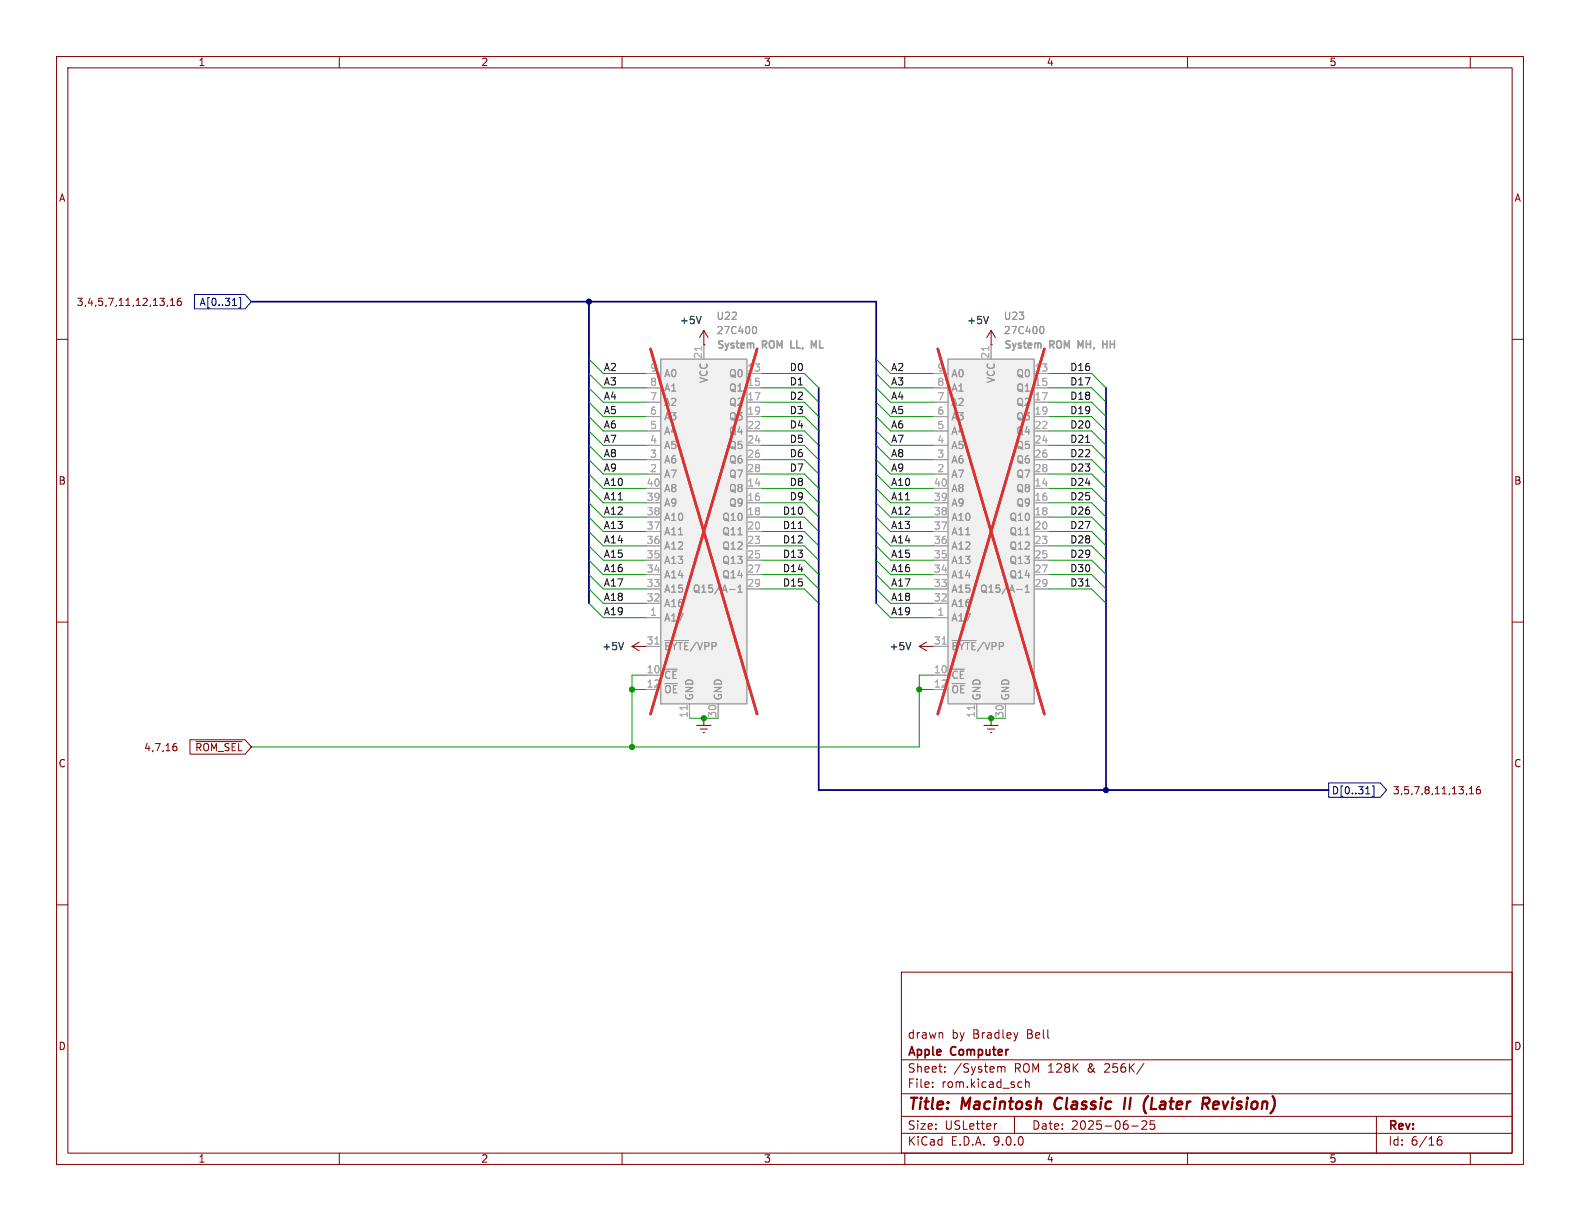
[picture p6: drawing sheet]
<svg xmlns="http://www.w3.org/2000/svg" width="279mm" height="216mm" viewBox="0 0 279 216" stroke-linecap="round" stroke-linejoin="round" font-family="sans-serif">
<g fill="none" stroke="#840000" stroke-width=".18">
<path d="M10 10h259.4v195.9h-259.4zM12 12h255.4v191.9h-255.4zM60 10v2M110 10v2M160 10v2M210 10v2M260 10v2M10 60h2M267.4 60h2M10 110h2M267.4 110h2M10 160h2"/>
<path d="M159.4 171.9h108v32h-108zM267.4 160h2M159.4 197.4h108M159.4 193.4h108M159.4 187.4h108M164.9 192.1v.2M164.9 191.4v.1M166.6 182.7l.1 .9M167.1 189.4v.2M167.1 188.7v.1M176.3 198.7l-.3 .1M176.6 188.6h.3l.2 .2"/>
<path d="M177.1 188.8l.2-.2 .3 .1 .1 .9M177.1 188.8v.8M179.4 197.4v3M180 182.6l-.4 1M180.3 191.3l.4 .1M180.7 192.2l-.4 .1M181.4 191.4l.2-.1 .3 .1 .1 .9M181.4 190.8v1.5M200.1 199.1h1.2M201.9 198.3l.6-.1 .2 .1 .1 .3-.9 1.1h.9M202.3 188l-1.3 1.9M204.1 198.2h-.7v.7l.2-.1h.5l.1 .2-.1 .5-.2 .2-.5-.2"/>
<path d="M243.4 197.4v6.5M60 203.9v2M110 203.9v2M159.4 200.4h108M160 203.9v2M210 203.9v2M254.1 201.8l.3-.2h.5l.1 .2v.4l-.3 .3-.4-.1-.2-.2M254.9 201a.59 .59 0 0 0-.8 .6M260 203.9v2"/>
</g>
<path d="M186.8 194.4a1.27 1.27 0 0 0 0 1.6M199 194.1l-.3 2M203 193.8l-.1 .1M203.8 194.1l-.3 2h1M213.2 195.2l.5 .9M213.6 194.1l.1 .1a.54 .54 0 0 1-.1 .9M215.3 194.8l-.6 .1-.2 .9 .2 .3h.4M215.5 195.2l-1 .2" fill="none" stroke="#840000" stroke-width=".4"/>
<path d="M116.8 63.5h15.3v61h-15.3z" fill="#f0f0f0"/>
<path d="M116.8 63.5h15.3v61h-15.3zM144.3 60.3l-.4 .9-.4-.9v1.2" fill="none" stroke="#a1a1a1" stroke-width=".25"/>
<g fill="none" stroke="#a1a1a1" stroke-width=".18">
<path d="M114.3 66h2.5M114.3 68.6h2.5M114.3 71.1h2.5M114.3 73.7h2.5M114.3 76.2h2.5M114.3 78.7h2.5M124.5 61v2.5M132.1 66h2.5M132.1 68.6h2.5M132.1 71.1h2.5M132.1 73.7h2.5M132.1 76.2h2.5"/>
<path d="M132.1 78.7h2.5M114.3 81.3h2.5M114.3 83.8h2.5M114.3 86.4h2.5M114.3 88.9h2.5M114.3 91.4h2.5M114.3 94h2.5M114.3 96.5h2.5M114.3 99.1h2.5M132.1 81.3h2.5M132.1 83.8h2.5M132.1 86.4h2.5"/>
<path d="M132.1 88.9h2.5M132.1 91.4h2.5M132.1 94h2.5M132.1 96.5h2.5M132.1 99.1h2.5M114.3 101.6h2.5M114.3 104.1h2.5M114.3 106.7h2.5M114.3 109.2h2.5M114.3 114.3h2.5M114.3 119.4h2.5M132.1 101.6h2.5"/>
<path d="M132.1 104.1h2.5M114.3 121.9h2.5M121.9 124.5v2.5M127 124.5v2.5"/>
</g>
<path d="M133.2 57.8l.2-.1a.68 .68 0 0 1 .4 .7 .68 .68 0 0 1-.4 .6l-.2-.1M117.6 113.3h4.2M129 104.2h1M130.5 104.7h.7M130.5 103.8l.4-.4v1.3" fill="none" stroke="#989898" stroke-width=".18"/>
<path d="M124 61.3v.7M115.8 113.9h.7M121.5 124.8v.7" fill="none" stroke="#aaa" stroke-width=".18"/>
<path d="M115 61.7l18.9 64.6M133.9 61.7l-18.9 64.6" fill="none" stroke="#e12e31" stroke-width=".46"/>
<path d="M167.6 63.5h15.3v61h-15.3z" fill="#f0f0f0"/>
<path d="M144.3 60.3l-.4 .9-.4-.9v1.2M167.6 63.5h15.3v61h-15.3zM195 60.3v1.2M195 60.9h.7" fill="none" stroke="#a1a1a1" stroke-width=".25"/>
<g fill="none" stroke="#a1a1a1" stroke-width=".18">
<path d="M114.3 66h2.5M114.3 68.6h2.5M114.3 71.1h2.5M114.3 73.7h2.5M114.3 76.2h2.5M114.3 78.7h2.5M124.5 61v2.5M132.1 66h2.5M132.1 68.6h2.5M132.1 71.1h2.5M132.1 73.7h2.5M132.1 76.2h2.5"/>
<path d="M132.1 78.7h2.5M165.1 66h2.5M165.1 68.6h2.5M165.1 71.1h2.5M165.1 73.7h2.5M165.1 76.2h2.5M165.1 78.7h2.5M175.3 61v2.5M182.9 66h2.5M182.9 68.6h2.5M182.9 71.1h2.5M182.9 73.7h2.5"/>
<path d="M182.9 76.2h2.5M182.9 78.7h2.5M114.3 81.3h2.5M114.3 83.8h2.5M114.3 86.4h2.5M114.3 88.9h2.5M114.3 91.4h2.5M114.3 94h2.5M114.3 96.5h2.5M114.3 99.1h2.5M132.1 81.3h2.5M132.1 83.8h2.5"/>
<path d="M132.1 86.4h2.5M132.1 88.9h2.5M132.1 91.4h2.5M132.1 94h2.5M132.1 96.5h2.5M132.1 99.1h2.5M165.1 81.3h2.5M165.1 83.8h2.5M165.1 86.4h2.5M165.1 88.9h2.5M165.1 91.4h2.5M165.1 94h2.5"/>
<path d="M165.1 96.5h2.5M165.1 99.1h2.5M182.9 81.3h2.5M182.9 83.8h2.5M182.9 86.4h2.5M182.9 88.9h2.5M182.9 91.4h2.5M182.9 94h2.5M182.9 96.5h2.5M182.9 99.1h2.5M114.3 101.6h2.5M114.3 104.1h2.5"/>
<path d="M114.3 106.7h2.5M114.3 109.2h2.5M114.3 114.3h2.5M114.3 119.4h2.5M132.1 101.6h2.5M132.1 104.1h2.5M165.1 101.6h2.5M165.1 104.1h2.5M165.1 106.7h2.5M165.1 109.2h2.5M165.1 114.3h2.5M165.1 119.4h2.5"/>
<path d="M182.9 101.6h2.5M182.9 104.1h2.5M114.3 121.9h2.5M121.9 124.5v2.5M127 124.5v2.5M165.1 121.9h2.5M172.7 124.5v2.5M177.8 124.5v2.5"/>
</g>
<path d="M133.2 57.8l.2-.1a.68 .68 0 0 1 .4 .7 .68 .68 0 0 1-.4 .6l-.2-.1M184 57.8l.2-.1a.68 .68 0 0 1 .4 .7 .68 .68 0 0 1-.4 .6l-.2-.1M117.6 113.3h4.2M129 104.2h1M130.5 104.7h.7M130.5 103.8l.4-.4v1.3M168.4 113.3h4.2M179.8 104.2h1M181.3 104.7h.7M181.3 103.8l.4-.4v1.3" fill="none" stroke="#989898" stroke-width=".18"/>
<path d="M124 61.3v.7M174.8 61.3v.7M115.8 113.9h.7M166.6 113.9h.7M121.5 124.8v.7M172.3 124.8v.7" fill="none" stroke="#aaa" stroke-width=".18"/>
<path d="M115 61.7l18.9 64.6M133.9 61.7l-18.9 64.6M165.8 61.7l18.9 64.6M184.7 61.7l-18.9 64.6" fill="none" stroke="#e12e31" stroke-width=".46"/>
<g fill="none" stroke="#840000" stroke-width=".18">
<path d="M29.7 53.9l-.2 .3M30.1 54h.8M30.1 53.1l.4-.4v1.3M32 52.7l-.4 .1a.86 .86 0 0 0 0 1.2l.4-.1 .1-.4-.3-.3-.3 .1-.2 .2M124.5 58.4l.7 1.3M124.5 58.4l-.8 1.3M124.5 58.4v2.6M175.3 58.4l.7 1.3M175.3 58.4l-.8 1.3M175.3 58.4v2.6M124.5 61h.1M175.3 61h.1"/>
<path d="M111.8 114.3l1.2 .8M111.8 114.3h2.5M113 113.5l-1.2 .8M162.6 114.3h2.5M162.6 114.3l1.2 .8M163.8 113.5l-1.2 .8M30.8 132h.2l.3 .2-.1 .4-.4 .2M31.2 131.5h-.4M33.6 130.8h9.7l1.1 1.3-1.1 1.3h-9.7zM34.6 131.1h8.2M123.2 128.3h2.5M123.8 128.9h1.3"/>
<path d="M124.3 129.5h.3M124.5 127h.1M124.5 127v1.3M174 128.3h2.5M174.6 128.9h1.3M175.1 129.5h.3M175.3 127h.1M175.3 127v1.3M259.9 139.5l.3-.4v1.3M261.7 139.1l-.4 .1a.86 .86 0 0 0 0 1.2l.4-.2 .1-.4-.2-.2h-.3l-.2 .2M259.9 140.4h.7"/>
</g>
<path d="M124 56l-.4 1.2M174.8 56l-.4 1.2M110.3 113.6l-.5 1.3M161.1 113.6l-.5 1.3" fill="none" stroke="#006464" stroke-width=".18"/>
<path d="M34.4 52.1h8.9l1.1 1.2-1.1 1.3h-8.9zM41.1 54h.7M42.3 52.6h.3v1.8h-.3M234.9 138.4h9.2l1.1 1.3-1.1 1.3h-9.2zM242.7 139h.3v1.8h-.3M241.5 140.4h.7" fill="none" stroke="#000084" stroke-width=".18"/>
<path d="M192 78.2h.7M141.2 93.5h.7M192 103.6h.7" fill="none" stroke="#0f0f0f" stroke-width=".18"/>
<path d="M44.4 53.3h110.5v53.4M104.1 53.3v53.4M144.8 68.6v71.1h90.1M195.6 68.6v71.1" fill="none" stroke="#000084" stroke-width=".3"/>
<g fill="none" stroke="#009600" stroke-width=".18">
<path d="M104.1 68.6l2.6 2.5h7.6M104.1 78.7l2.6 2.6h7.6M104.1 73.7l2.6 2.5h7.6M104.1 71.1l2.6 2.6h7.6M104.1 63.5l2.6 2.5h7.6M104.1 66l2.6 2.6h7.6M104.1 76.2l2.6 2.5h7.6M134.6 71.1h7.6l2.6 2.6M134.6 76.2h7.6l2.6 2.5M134.6 73.7h7.6l2.6 2.5M134.6 66h7.6l2.6 2.6M134.6 68.6h7.6l2.6 2.5"/>
<path d="M134.6 78.7h7.6l2.6 2.6M154.9 68.6l2.6 2.5h7.6M154.9 78.7l2.6 2.6h7.6M154.9 73.7l2.6 2.5h7.6M154.9 71.1l2.6 2.6h7.6M154.9 63.5l2.6 2.5h7.6M154.9 66l2.6 2.6h7.6M154.9 76.2l2.6 2.5h7.6M185.4 71.1h7.6l2.6 2.6M185.4 76.2h7.6l2.6 2.5M185.4 73.7h7.6l2.6 2.5M185.4 66h7.6l2.6 2.6"/>
<path d="M185.4 68.6h7.6l2.6 2.5M185.4 78.7h7.6l2.6 2.6M104.1 99.1l2.6 2.5h7.6M104.1 81.3l2.6 2.5h7.6M104.1 91.4l2.6 2.6h7.6M104.1 83.8l2.6 2.6h7.6M104.1 88.9l2.6 2.5h7.6M104.1 86.4l2.6 2.5h7.6M104.1 96.5l2.6 2.6h7.6M104.1 94l2.6 2.5h7.6M134.6 81.3h7.6l2.6 2.5M134.6 83.8h7.6l2.6 2.6"/>
<path d="M134.6 94h7.6l2.6 2.5M134.6 86.4h7.6l2.6 2.5M134.6 91.4h7.6l2.6 2.6M134.6 88.9h7.6l2.6 2.5M134.6 99.1h7.6l2.6 2.5M134.6 96.5h7.6l2.6 2.6M154.9 99.1l2.6 2.5h7.6M154.9 81.3l2.6 2.5h7.6M154.9 91.4l2.6 2.6h7.6M154.9 83.8l2.6 2.6h7.6M154.9 88.9l2.6 2.5h7.6M154.9 86.4l2.6 2.5h7.6"/>
<path d="M154.9 96.5l2.6 2.6h7.6M154.9 94l2.6 2.5h7.6M185.4 81.3h7.6l2.6 2.5M185.4 83.8h7.6l2.6 2.6M185.4 94h7.6l2.6 2.5M185.4 86.4h7.6l2.6 2.5M185.4 91.4h7.6l2.6 2.6M185.4 88.9h7.6l2.6 2.5M185.4 99.1h7.6l2.6 2.5M185.4 96.5h7.6l2.6 2.6M104.1 101.6l2.6 2.5h7.6M104.1 106.7l2.6 2.5h7.6"/>
<path d="M104.1 104.1l2.6 2.6h7.6M114.3 119.4h-2.5v12.7M134.6 101.6h7.6l2.6 2.5M134.6 104.1h7.6l2.6 2.6M154.9 101.6l2.6 2.5h7.6M154.9 106.7l2.6 2.5h7.6M154.9 104.1l2.6 2.6h7.6M165.1 119.4h-2.5v12.7h-118.2M185.4 101.6h7.6l2.6 2.5M185.4 104.1h7.6l2.6 2.6M111.8 121.9h2.5M121.9 127h5.1"/>
<path d="M162.6 121.9h2.5M172.7 127h5.1"/>
</g>
<g fill="#009600" stroke="#009600" stroke-width=".18">
<circle cx="175.3" cy="127" r=".46"/>
<circle cx="162.6" cy="121.9" r=".46"/>
<circle cx="111.8" cy="132.1" r=".46"/>
<circle cx="124.5" cy="127" r=".46"/>
<circle cx="111.8" cy="121.9" r=".46"/>
</g>
<g fill="#000084" stroke="#000084" stroke-width=".18">
<circle cx="195.6" cy="139.7" r=".46"/>
<circle cx="104.1" cy="53.3" r=".46"/>
</g>
<g font-size="2.8" fill="#840000">
<text x="160.4" y="196.8">Title:</text>
<text x="170.1" y="196.8">Macintosh</text>
<text x="187.3" y="196.8">Classic</text>
<text x="200.4" y="196.8">II</text>
<text x="204.6" y="196.8">(Later</text>
<text x="215.8" y="196.8">Revision)</text>
</g>
<g font-size="2.1" fill="#840000">
<text x="160.4" y="183.9">drawn</text>
<text x="168.3" y="183.9">by</text>
<text x="172.1" y="183.9">Bradley</text>
<text x="181.7" y="183.9">Bell</text>
<text x="160.4" y="189.9">Sheet:</text>
<text x="160.4" y="187.1">Apple</text>
<text x="168.2" y="187.1">Computer</text>
<text x="168.6" y="189.9">/System</text>
<text x="179.4" y="189.9">ROM 128K</text>
<text x="192.6" y="189.9">&amp;</text>
<text x="195.8" y="189.9">256K/</text>
<text x="160.4" y="192.6">File:</text>
<text x="166.5" y="192.6">rom.kicad_sch</text>
<text x="160.4" y="202.8">KiCad</text>
<text x="160.4" y="200">Size:</text>
<text x="167.1" y="200">USLetter</text>
<text x="168.1" y="202.8">E.D.A.</text>
<text x="175.7" y="202.8">9.0.0</text>
<text x="182.4" y="200">Date:</text>
<text x="189.4" y="200">2025-06-25</text>
<text x="245.4" y="200.2">Rev:</text>
<text x="245.4" y="202.8">Id:</text>
<text x="249.5" y="202.8">6/16</text>
</g>
<g font-size="1.8" fill="#840000">
<text x="35" y="11.9">1</text>
<text x="85" y="11.9">2</text>
<text x="135" y="11.9">3</text>
<text x="185" y="11.9">4</text>
<text x="235" y="11.9">5</text>
<text x="10.3" y="35.9">A</text>
<text x="267.7" y="35.9">A</text>
<text x="13.5" y="54.3">3,4,5,7,11,12,13,16</text>
<text x="10.3" y="85.9">B</text>
<text x="267.7" y="85.9">B</text>
<text x="10.3" y="135.9">C</text>
<text x="25.4" y="133">4,7,16</text>
<text x="34.4" y="133">~{ROM_SEL}</text>
<text x="267.7" y="135.9">C</text>
<text x="246.2" y="140.7">3,5,7,8,11,13,16</text>
<text x="10.3" y="185.9">D</text>
<text x="267.7" y="185.9">D</text>
<text x="35" y="205.8">1</text>
<text x="85" y="205.8">2</text>
<text x="135" y="205.8">3</text>
<text x="185" y="205.8">4</text>
<text x="235" y="205.8">5</text>
</g>
<g font-size="1.8" fill="#000084">
<text x="35.2" y="54.3">A[0..31]</text>
<text x="235.4" y="140.7">D[0..31]</text>
</g>
<g font-size="1.8" fill="#006464">
<text x="120.1" y="57.5">+5V</text>
<text x="170.9" y="57.5">+5V</text>
<text x="106.4" y="115.2">+5V</text>
<text x="157.2" y="115.2">+5V</text>
</g>
<g font-size="1.8" fill="#989898">
<text x="126.6" y="56.7">U22</text>
<text x="126.6" y="59.3">27C400</text>
<text x="177.4" y="56.7">U23</text>
<text x="177.4" y="59.3">27C400</text>
<text x="117.3" y="66.9">A0</text>
<text x="117.3" y="69.4">A1</text>
<text x="117.3" y="72">A2</text>
<text x="125.3" y="67.8" transform="rotate(-90 125.3 67.8)">VCC</text>
<text x="128.8" y="66.9">Q0</text>
<text x="128.8" y="69.4">Q1</text>
<text x="128.8" y="72">Q2</text>
<text x="168.1" y="66.9">A0</text>
<text x="168.1" y="69.4">A1</text>
<text x="168.1" y="72">A2</text>
<text x="176.1" y="67.8" transform="rotate(-90 176.1 67.8)">VCC</text>
<text x="179.6" y="66.9">Q0</text>
<text x="179.6" y="69.4">Q1</text>
<text x="179.6" y="72">Q2</text>
<text x="117.3" y="74.5">A3</text>
<text x="117.3" y="77.1">A4</text>
<text x="128.8" y="74.5">Q3</text>
<text x="128.8" y="77.1">Q4</text>
<text x="168.1" y="74.5">A3</text>
<text x="168.1" y="77.1">A4</text>
<text x="179.6" y="74.5">Q3</text>
<text x="179.6" y="77.1">Q4</text>
<text x="117.3" y="79.6">A5</text>
<text x="117.3" y="82.1">A6</text>
<text x="128.8" y="79.6">Q5</text>
<text x="128.8" y="82.1">Q6</text>
<text x="168.1" y="79.6">A5</text>
<text x="168.1" y="82.1">A6</text>
<text x="179.6" y="79.6">Q5</text>
<text x="179.6" y="82.1">Q6</text>
<text x="117.3" y="84.7">A7</text>
<text x="117.3" y="87.2">A8</text>
<text x="117.3" y="89.8">A9</text>
<text x="128.8" y="84.7">Q7</text>
<text x="128.8" y="87.2">Q8</text>
<text x="128.8" y="89.8">Q9</text>
<text x="168.1" y="84.7">A7</text>
<text x="168.1" y="87.2">A8</text>
<text x="168.1" y="89.8">A9</text>
<text x="179.6" y="84.7">Q7</text>
<text x="179.6" y="87.2">Q8</text>
<text x="179.6" y="89.8">Q9</text>
<text x="117.3" y="92.3">A10</text>
<text x="117.3" y="94.8">A11</text>
<text x="127.6" y="92.3">Q10</text>
<text x="127.6" y="94.8">Q11</text>
<text x="168.1" y="92.3">A10</text>
<text x="168.1" y="94.8">A11</text>
<text x="178.4" y="92.3">Q10</text>
<text x="178.4" y="94.8">Q11</text>
<text x="117.3" y="97.4">A12</text>
<text x="117.3" y="99.9">A13</text>
<text x="127.6" y="97.4">Q12</text>
<text x="127.6" y="99.9">Q13</text>
<text x="168.1" y="97.4">A12</text>
<text x="168.1" y="99.9">A13</text>
<text x="178.4" y="97.4">Q12</text>
<text x="178.4" y="99.9">Q13</text>
<text x="117.3" y="102.5">A14</text>
<text x="117.3" y="105">A15</text>
<text x="117.3" y="107.5">A16</text>
<text x="122.4" y="105">Q15/A-1</text>
<text x="127.6" y="102.5">Q14</text>
<text x="168.1" y="102.5">A14</text>
<text x="168.1" y="105">A15</text>
<text x="168.1" y="107.5">A16</text>
<text x="173.2" y="105">Q15/A-1</text>
<text x="178.4" y="102.5">Q14</text>
<text x="117.3" y="110.1">A17</text>
<text x="168.1" y="110.1">A17</text>
<text x="117.3" y="115.2">~{BYTE}/VPP</text>
<text x="168.1" y="115.2">~{BYTE}/VPP</text>
<text x="117.3" y="120.2">~{CE}</text>
<text x="117.3" y="122.8">~{OE}</text>
<text x="122.8" y="124" transform="rotate(-90 122.8 124)">GND</text>
<text x="127.9" y="124" transform="rotate(-90 127.9 124)">GND</text>
<text x="168.1" y="120.2">~{CE}</text>
<text x="168.1" y="122.8">~{OE}</text>
<text x="173.6" y="124" transform="rotate(-90 173.6 124)">GND</text>
<text x="178.7" y="124" transform="rotate(-90 178.7 124)">GND</text>
</g>
<g font-size="1.8" fill="#0f0f0f">
<text x="106.7" y="65.7">A2</text>
<text x="139.6" y="65.7">D0</text>
<text x="157.5" y="65.7">A2</text>
<text x="189.1" y="65.7">D16</text>
<text x="106.7" y="68.2">A3</text>
<text x="106.7" y="70.8">A4</text>
<text x="139.6" y="68.2">D1</text>
<text x="139.6" y="70.8">D2</text>
<text x="157.5" y="70.8">A4</text>
<text x="157.5" y="68.2">A3</text>
<text x="189.1" y="70.8">D18</text>
<text x="189.1" y="68.2">D17</text>
<text x="106.7" y="73.3">A5</text>
<text x="106.7" y="75.9">A6</text>
<text x="139.6" y="73.3">D3</text>
<text x="139.6" y="75.9">D4</text>
<text x="157.5" y="75.9">A6</text>
<text x="157.5" y="73.3">A5</text>
<text x="189.1" y="73.3">D19</text>
<text x="189.1" y="75.9">D20</text>
<text x="106.7" y="83.5">A9</text>
<text x="106.7" y="80.9">A8</text>
<text x="106.7" y="78.4">A7</text>
<text x="139.6" y="83.5">D7</text>
<text x="139.6" y="80.9">D6</text>
<text x="139.6" y="78.4">D5</text>
<text x="157.5" y="83.5">A9</text>
<text x="157.5" y="80.9">A8</text>
<text x="157.5" y="78.4">A7</text>
<text x="189.1" y="83.5">D23</text>
<text x="189.1" y="78.4">D21</text>
<text x="189.1" y="80.9">D22</text>
<text x="106.7" y="86">A10</text>
<text x="106.7" y="88.6">A11</text>
<text x="139.6" y="86">D8</text>
<text x="139.6" y="88.6">D9</text>
<text x="157.5" y="86">A10</text>
<text x="157.5" y="88.6">A11</text>
<text x="189.1" y="88.6">D25</text>
<text x="189.1" y="86">D24</text>
<text x="106.7" y="93.6">A13</text>
<text x="106.7" y="91.1">A12</text>
<text x="138.3" y="93.6">D11</text>
<text x="138.3" y="91.1">D10</text>
<text x="157.5" y="91.1">A12</text>
<text x="157.5" y="93.6">A13</text>
<text x="189.1" y="93.6">D27</text>
<text x="189.1" y="91.1">D26</text>
<text x="106.7" y="96.2">A14</text>
<text x="106.7" y="101.3">A16</text>
<text x="106.7" y="98.7">A15</text>
<text x="138.3" y="101.3">D14</text>
<text x="138.3" y="96.2">D12</text>
<text x="138.3" y="98.7">D13</text>
<text x="157.5" y="101.3">A16</text>
<text x="157.5" y="96.2">A14</text>
<text x="157.5" y="98.7">A15</text>
<text x="189.1" y="101.3">D30</text>
<text x="189.1" y="96.2">D28</text>
<text x="189.1" y="98.7">D29</text>
<text x="106.7" y="103.8">A17</text>
<text x="106.7" y="106.3">A18</text>
<text x="138.3" y="103.8">D15</text>
<text x="157.5" y="103.8">A17</text>
<text x="157.5" y="106.3">A18</text>
<text x="189.1" y="103.8">D31</text>
<text x="106.7" y="108.9">A19</text>
<text x="157.5" y="108.9">A19</text>
</g>
<g font-size="1.8" fill="#aaa">
<text x="114.9" y="65.8">9</text>
<text x="124.2" y="63.5" transform="rotate(-90 124.2 63.5)">21</text>
<text x="132" y="65.8">13</text>
<text x="165.7" y="65.8">9</text>
<text x="175" y="63.5" transform="rotate(-90 175 63.5)">21</text>
<text x="182.8" y="65.8">13</text>
<text x="114.9" y="68.3">8</text>
<text x="114.9" y="70.9">7</text>
<text x="132" y="68.3">15</text>
<text x="132" y="70.9">17</text>
<text x="165.7" y="68.3">8</text>
<text x="165.7" y="70.9">7</text>
<text x="182.8" y="68.3">15</text>
<text x="182.8" y="70.9">17</text>
<text x="114.9" y="73.4">6</text>
<text x="114.9" y="75.9">5</text>
<text x="132" y="73.4">19</text>
<text x="132" y="75.9">22</text>
<text x="165.7" y="73.4">6</text>
<text x="165.7" y="75.9">5</text>
<text x="182.8" y="73.4">19</text>
<text x="182.8" y="75.9">22</text>
<text x="114.9" y="78.5">4</text>
<text x="114.9" y="81">3</text>
<text x="114.9" y="83.6">2</text>
<text x="132" y="78.5">24</text>
<text x="132" y="81">26</text>
<text x="132" y="83.6">28</text>
<text x="165.7" y="78.5">4</text>
<text x="165.7" y="81">3</text>
<text x="165.7" y="83.6">2</text>
<text x="182.8" y="78.5">24</text>
<text x="182.8" y="81">26</text>
<text x="182.8" y="83.6">28</text>
<text x="114.3" y="86.1">40</text>
<text x="114.3" y="88.6">39</text>
<text x="132" y="86.1">14</text>
<text x="132" y="88.6">16</text>
<text x="165.1" y="86.1">40</text>
<text x="165.1" y="88.6">39</text>
<text x="182.8" y="86.1">14</text>
<text x="182.8" y="88.6">16</text>
<text x="114.3" y="91.2">38</text>
<text x="114.3" y="93.7">37</text>
<text x="132" y="91.2">18</text>
<text x="132" y="93.7">20</text>
<text x="165.1" y="91.2">38</text>
<text x="165.1" y="93.7">37</text>
<text x="182.8" y="91.2">18</text>
<text x="182.8" y="93.7">20</text>
<text x="114.3" y="96.3">36</text>
<text x="114.3" y="98.8">35</text>
<text x="114.3" y="101.3">34</text>
<text x="132" y="96.3">23</text>
<text x="132" y="98.8">25</text>
<text x="132" y="101.3">27</text>
<text x="165.1" y="96.3">36</text>
<text x="165.1" y="98.8">35</text>
<text x="165.1" y="101.3">34</text>
<text x="182.8" y="96.3">23</text>
<text x="182.8" y="98.8">25</text>
<text x="182.8" y="101.3">27</text>
<text x="114.3" y="103.9">33</text>
<text x="114.3" y="106.4">32</text>
<text x="132" y="103.9">29</text>
<text x="165.1" y="103.9">33</text>
<text x="165.1" y="106.4">32</text>
<text x="182.8" y="103.9">29</text>
<text x="114.9" y="109">1</text>
<text x="165.7" y="109">1</text>
<text x="114.3" y="114">31</text>
<text x="114.3" y="119.1">10</text>
<text x="165.1" y="114">31</text>
<text x="165.1" y="119.1">10</text>
<text x="114.3" y="121.7">12</text>
<text x="165.1" y="121.7">12</text>
<text x="121.7" y="127" transform="rotate(-90 121.7 127)">11</text>
<text x="126.7" y="127" transform="rotate(-90 126.7 127)">30</text>
<text x="172.5" y="127" transform="rotate(-90 172.5 127)">11</text>
<text x="177.5" y="127" transform="rotate(-90 177.5 127)">30</text>
</g>
<g font-size="1.8" fill="#a1a1a1">
<text x="126.6" y="62">System</text>
<text x="134.8" y="62">ROM</text>
<text x="140.3" y="62">LL,</text>
<text x="144.5" y="62">ML</text>
<text x="177.4" y="62">System</text>
<text x="185.6" y="62">ROM</text>
<text x="191.1" y="62">MH,</text>
<text x="196" y="62">HH</text>
</g>
</svg>
